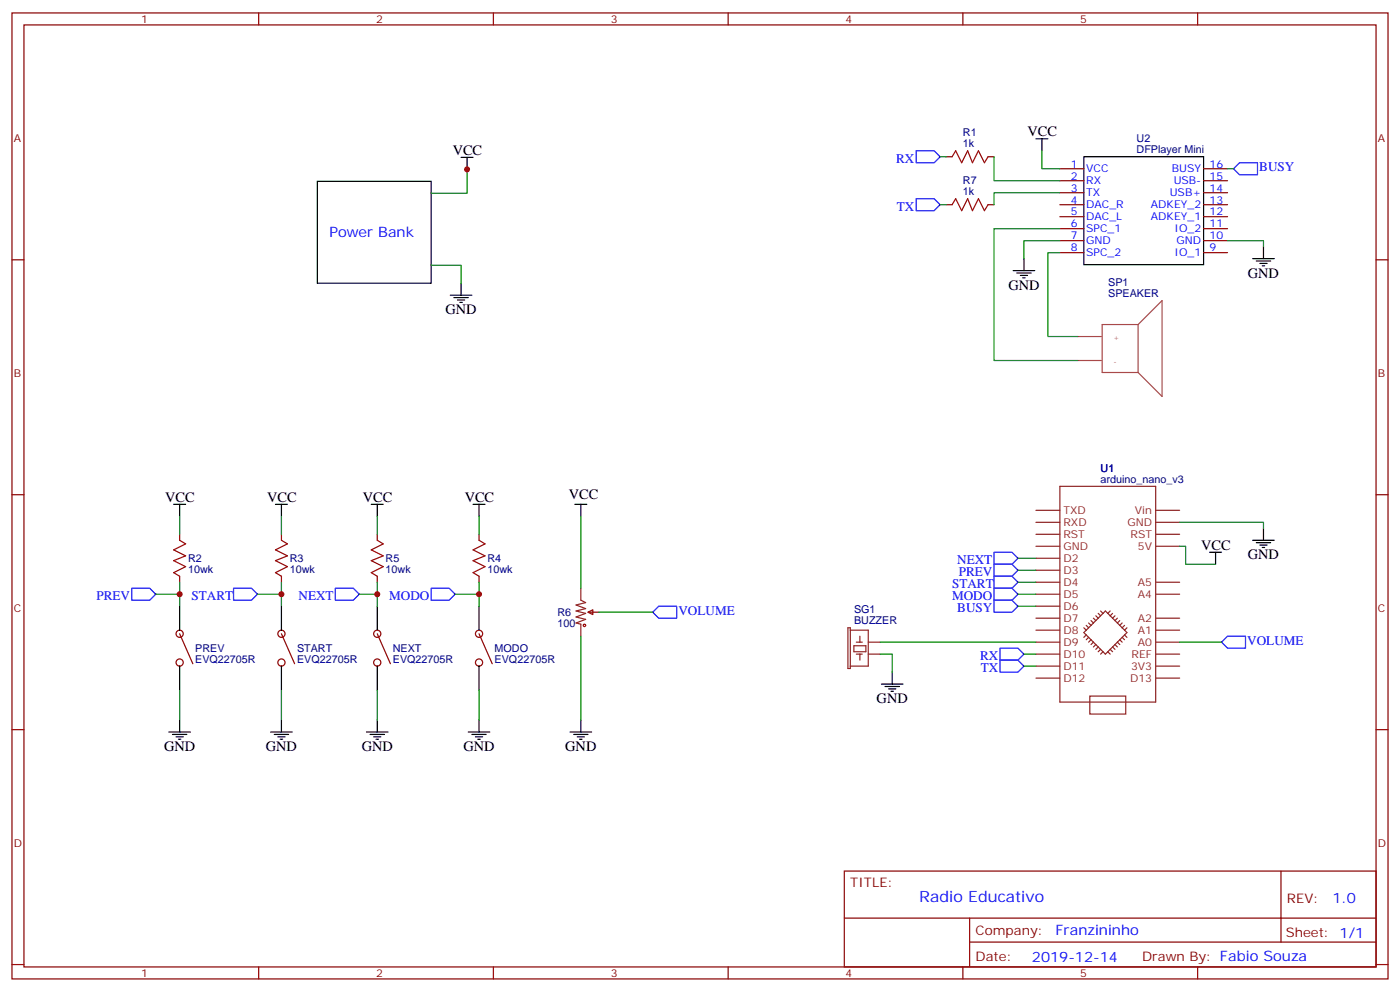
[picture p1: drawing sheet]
<svg xmlns="http://www.w3.org/2000/svg" width="412mm" height="292mm" viewBox="0 0 412 292" stroke-linecap="round" stroke-linejoin="round" font-family="sans-serif">
<g fill="none" stroke="#000" stroke-width=".35">
<path d="M93.5 53.4h33.5v30h-33.5zM135.8 46.3h3.5M137.6 46.3v3.6M305.2 40.9h3.5M306.9 40.9v3.5M319.3 46.1h35.2v31.8h-35.2zM298.4 79.7h6.4M301.6 76.1v3.6M369 76.1h6.4M370.1 76.8h4.2M371.1 77.5h2.1M371.8 78.2h.7"/>
<path d="M372.2 72.6v3.5M132.6 86.9h6.4M133.7 87.6h4.2M134.8 88.3h2.1M135.5 89h.7M135.8 83.4v3.5M299.5 80.4h4.2M300.6 81.1h2.1M301.3 81.8h.7M51.2 148.4h3.5M52.9 148.4v3.6M81.1 148.4h3.6"/>
<path d="M82.9 148.4v3.6M109.4 148.4h3.5M111.1 148.4v3.6M139.3 148.4h3.6M141.1 148.4v3.6M169.3 148.4h3.6M171.1 148.4v3.6M369 159h6.4M370.1 159.7h4.2M372.2 155.5v3.5M52.9 178.4v7.1M82.9 178.4v7.1"/>
<path d="M111.1 178.4v7.1M141.1 178.4v7.1M356.3 162.6h3.5M358.1 162.6v3.5M371.1 160.4h2.1M371.8 161.1h.7M52.9 196.1v7M82.9 196.1v7M111.1 196.1v7M141.1 196.1v7M262.8 197.8v3.6M49.7 215.5h6.4"/>
<path d="M50.8 216.2h4.2M51.9 216.9h2.1M52.6 217.6h.7M52.9 211.9v3.6M79.7 215.5h6.4M80.8 216.2h4.2M81.8 216.9h2.2M82.5 217.6h.8M82.9 211.9v3.6M107.9 215.5h6.4M109 216.2h4.2M110.1 216.9h2.1"/>
<path d="M110.8 217.6h.7M111.1 211.9v3.6M137.9 215.5h6.4M139 216.2h4.2M140.1 216.9h2.1M140.8 217.6h.7M141.1 211.9v3.6M167.9 215.5h6.4M169 216.2h4.2M170 216.9h2.2M170.7 217.6h.7M171.1 211.9v3.6"/>
<path d="M259.6 201.4h6.4M260.7 202.1h4.2M261.8 202.8h2.1M262.5 203.5h.7"/>
</g>
<g fill="none" stroke="#870000" stroke-width=".35">
<path d="M3.5 3.8h405.4v284.3h-405.4zM7.1 7.3h398.2v277.3h-398.2zM76.2 3.8v3.5M145.3 3.8v3.5M214.5 3.8v3.5M283.6 3.8v3.5M352.8 3.8v3.5M278.7 46.1h1.8M291 46.1h1.8M312.2 49.7h7.1M312.2 53.2h7.1M312.2 56.7h7.1"/>
<path d="M354.5 49.7h7.1M354.5 53.2h7.1M354.5 56.7h7.1M3.5 76.5h3.6M278.7 60.3h1.8M291 60.3h1.8M312.2 60.3h7.1M312.2 63.8h7.1M312.2 67.3h7.1M312.2 70.8h7.1M312.2 74.4h7.1M354.5 60.3h7.1"/>
<path d="M354.5 63.8h7.1M354.5 67.3h7.1M354.5 70.8h7.1M354.5 74.4h7.1M405.3 76.5h3.6M3.5 145.6h3.6M52.9 157.3v1.7M82.9 157.3v1.7M111.1 157.3v1.7M141.1 157.3v1.7M405.3 145.6h3.6M52.9 169.6v1.8"/>
<path d="M82.9 169.6v1.8M111.1 169.6v1.8M141.1 169.6v1.8M52.9 186.5l3.9 8.9M82.9 186.5l3.9 8.9M111.1 186.5l3.9 8.9M141.1 186.5l3.9 8.9M173.2 180.2l1.4-.7v1.4zM173.2 180.2h3.2M3.5 214.8h3.6M405.3 214.8h3.6M248.7 256.4h156.6v28.2h-156.6z"/>
<path d="M377.3 256.4v20.9M248.7 270.2h156.5M285.6 277.3h119.6M285.6 270.2v14.2M3.5 283.9h3.6M76.2 284.6v3.5M145.3 284.6v3.5M214.5 284.6v3.5M283.6 284.6v3.5M352.8 284.6v3.5M405.3 283.9h3.6"/>
<circle cx="52.9" cy="195" r="1.06"/>
<circle cx="52.9" cy="186.5" r="1.06"/>
<circle cx="82.9" cy="195" r="1.06"/>
<circle cx="82.9" cy="186.5" r="1.06"/>
<circle cx="111.1" cy="186.5" r="1.06"/>
<circle cx="111.1" cy="195" r="1.06"/>
<circle cx="141.1" cy="195" r="1.06"/>
<circle cx="141.1" cy="186.5" r="1.06"/>
</g>
<g fill="none" stroke="#8c2424" stroke-width=".35">
<path d="M305.2 157.3h7M305.2 153.7h7M305.2 150.2h7M312.2 143.2h28.2v63.5h-28.2zM340.4 157.3h7.1M340.4 153.7h7.1M340.4 150.2h7.1M171.1 173.1v3.6l1.4 .7-2.8 .7 2.8 1-2.8 .7 2.8 .8-2.8 1 2.8 .7-2.8 1.1 1.4 .3v3.6M305.2 178.4h7M305.2 174.9h7M305.2 171.4h7M305.2 167.9h7"/>
<path d="M305.2 164.3h7M305.2 160.8h7M324.2 179.8l.7 .8M327 179.8l-.7 .8M340.4 174.9h7.1M340.4 171.4h7.1M340.4 160.8h7.1M249.8 184.8h.7v12h-.7zM250.5 185.5h5.3v10.6h-5.3M251.5 190.1h3.6v1.7h-3.6zM252.2 192.5h1.8M252.2 189h1.8"/>
<path d="M253.3 187.3v1.7M253.3 192.5v1.8M255.8 192.5h3.5M255.8 189h3.5M305.2 196.1h7M305.2 192.5h7M305.2 189h7M305.2 185.5h7M305.2 182h7M305.2 199.6h7M319.3 186.2l6.3-6.4 6.4 6.4-6.4 6.3zM319.3 184.8l.7 .7"/>
<path d="M320 184.1l.7 .7M320 186.9l-.7 .7M320.7 187.6l-.7 .7M320.7 183.4l.7 .7M321.4 182.7l.7 .7M321.4 188.3l-.7 .7M322.1 189l-.7 .7M322.1 182l.7 .7M322.8 181.3l.7 .7M322.8 189.7l-.7 .7M323.5 180.6l.7 .7M323.5 190.4l-.7 .7"/>
<path d="M324.2 191.1l-.7 .7M324.9 191.8l-.7 .7M326.3 191.8l.7 .7M327 191.1l.7 .7M327.7 190.4l.7 .7M327.7 180.6l-.7 .7M328.4 189.7l.7 .7M328.4 181.3l-.7 .7M329.1 189l.7 .7M329.1 182l-.7 .7M329.8 188.3l.8 .7M329.8 182.7l-.7 .7"/>
<path d="M330.6 187.6l.7 .7M330.6 183.4l-.8 .7M331.3 186.9l.7 .7M331.3 184.1l-.7 .7M332 184.8l-.7 .7M340.4 196.1h7.1M340.4 192.5h7.1M340.4 189h7.1M340.4 185.5h7.1M340.4 182h7.1M340.4 199.6h7.1M321 204.9h10.6v5.3h-10.6z"/>
</g>
<path d="M317.5 99.1h6.9M335.3 95.5h-10.6v14.1h10.6M335.3 95.5v14.1M335.3 95.5l7-7v28.2l-7-7.1M317.5 106.1h6.9" fill="none" stroke="#a64a4a" stroke-width=".35"/>
<g fill="none" stroke="#a10000" stroke-width=".35">
<path d="M280.5 46.1l1-1.7 1.8 3.5 1.7-3.5 1.5 3.5 1.7-3.5 1.8 3.5 1-1.8M280.5 60.3l1-1.8 1.8 3.5 1.7-3.5 1.5 3.5 1.7-3.5 1.8 3.5 1-1.7M52.9 159l1.8 1.1-3.5 1.8 3.5 1.7-3.5 1.4 3.5 1.8-3.5 1.8 1.7 1M82.9 159l1.8 1.1-3.6 1.8 3.6 1.7-3.6 1.4 3.6 1.8-3.6 1.8 1.8 1M111.1 159l1.8 1.1-3.5 1.8 3.5 1.7-3.5 1.4 3.5 1.8-3.5 1.8 1.7 1M141.1 159l1.8 1.1-3.6 1.8 3.6 1.7-3.6 1.4 3.6 1.8-3.6 1.8 1.8 1"/>
<circle cx="172.2" cy="184.1" r=".35"/>
</g>
<g fill="none" stroke="#00f" stroke-width=".35">
<path d="M269.9 44.4h5.3l1.7 1.7-1.7 1.8h-5.3zM269.9 58.5h5.3l1.7 1.8-1.7 1.7h-5.3zM363.4 49.7l1.7-1.8h5.3v3.5h-5.3zM38.8 173.1h5.3l1.8 1.8-1.8 1.8h-5.3zM68.8 173.1h5.3l1.7 1.8-1.7 1.8h-5.3zM98.8 173.1h5.3l1.7 1.8-1.7 1.8h-5.3zM127 173.1h5.3l1.8 1.8-1.8 1.8h-5.3zM292.8 162.6h5.3l1.8 1.7-1.8 1.8h-5.3zM292.8 166.1h5.3l1.8 1.8-1.8 1.7h-5.3zM292.8 169.6h5.3l1.8 1.8-1.8 1.7h-5.3zM292.8 173.1h5.3l1.8 1.8-1.8 1.8h-5.3zM292.8 176.7h5.3l1.8 1.7-1.8 1.8h-5.3z"/>
<path d="M192.3 180.2l1.7-1.8h5.3v3.6h-5.3zM294.6 190.8h5.3l1.7 1.7-1.7 1.8h-5.3zM294.6 194.3h5.3l1.7 1.8-1.7 1.7h-5.3zM361.6 187.3h5.3v3.5h-5.3l-1.8-1.8z"/>
</g>
<g fill="none" stroke="#008700" stroke-width=".35">
<path d="M137.6 49.9v7h-10.6M276.9 46.1h1.8M292.8 46.1v7.1h19.4M306.9 44.4v5.3h5.3M312.2 56.7h-19.4v3.6M361.6 49.7h1.8M127 78.1h8.8v5.3M276.9 60.3h1.8M312.2 70.8h-10.6v5.3M312.2 74.4h-3.5v24.7h8.8M312.2 67.3h-19.4v38.8h24.7M361.6 70.8h10.6v1.8"/>
<path d="M52.9 152v5.3M82.9 152v5.3M111.1 152v5.3M141.1 152v5.3M171.1 152v21.1M347.5 153.7h24.7v1.8M45.9 174.9h7M52.9 171.4v7M75.8 174.9h7.1M82.9 171.4v7M105.8 174.9h5.3M111.1 171.4v7"/>
<path d="M134.1 174.9h7M141.1 171.4v7M299.9 174.9h5.3M299.9 164.3h5.3M299.9 167.9h5.3M299.9 171.4h5.3M299.9 178.4h5.3M347.5 160.8h1.7v5.3h8.9M171.1 187.3v24.6M176.4 180.2h15.9M259.3 192.5h3.5v5.3M259.3 189h45.9"/>
<path d="M301.6 196.1h3.6M301.6 192.5h3.6M347.5 189h12.3M52.9 203.1v8.8M82.9 203.1v8.8M111.1 203.1v8.8M141.1 203.1v8.8"/>
</g>
<g fill="#c00">
<circle cx="82.9" cy="174.9" r=".88"/>
<circle cx="141.1" cy="174.9" r=".88"/>
<circle cx="111.1" cy="174.9" r=".88"/>
<circle cx="52.9" cy="174.9" r=".88"/>
<circle cx="137.6" cy="49.9" r=".88"/>
</g>
<text font-size="4.6" fill="#00f" x="270.8" y="265.4">Radio Educativo</text>
<g font-size="4.2">
<text x="302.7" y="40.1">VCC</text>
<text x="133.3" y="45.6">VCC</text>
<text x="367.6" y="81.8">GND</text>
<text x="297" y="85.3">GND</text>
<text x="131.2" y="92.5">GND</text>
<text x="48.7" y="147.7">VCC</text>
<text x="78.7" y="147.7">VCC</text>
<text x="106.9" y="147.7">VCC</text>
<text x="136.9" y="147.7">VCC</text>
<text x="167.6" y="146.9">VCC</text>
<text x="353.8" y="161.9">VCC</text>
<text x="367.6" y="164.7">GND</text>
<text x="258.2" y="207">GND</text>
<text x="48.3" y="221.1">GND</text>
<text x="78.3" y="221.1">GND</text>
<text x="106.5" y="221.1">GND</text>
<text x="136.5" y="221.1">GND</text>
<text x="166.5" y="221.1">GND</text>
</g>
<g font-size="4.2" fill="#00f">
<text x="97" y="69.8">Power Bank</text>
<text x="392.5" y="265.7">1.0</text>
<text x="310.9" y="275.2">Franzininho</text>
<text x="304" y="283">2019-12-14</text>
</g>
<g font-size="3.9" fill="#00f">
<text x="264" y="47.9">RX</text>
<text x="370.9" y="50.4">BUSY</text>
<text x="264.2" y="62">TX</text>
<text x="282" y="166.1">NEXT</text>
<text x="280.4" y="173.1">START</text>
<text x="282.4" y="169.6">PREV</text>
<text x="28.4" y="176.7">PREV</text>
<text x="56.4" y="176.7">START</text>
<text x="87.9" y="176.7">NEXT</text>
<text x="114.6" y="176.7">MODO</text>
<text x="280.4" y="176.7">MODO</text>
<text x="199.8" y="181">VOLUME</text>
<text x="282" y="180.2">BUSY</text>
<text x="367.4" y="189.7">VOLUME</text>
<text x="288.7" y="194.3">RX</text>
<text x="288.9" y="197.8">TX</text>
</g>
<g font-size="3.9" fill="#800">
<text x="250.5" y="261">TITLE:</text>
<text x="379.1" y="265.7">REV:</text>
<text x="287.4" y="275.2">Company:</text>
<text x="378.7" y="275.8">Sheet: 1/1</text>
<text x="287.4" y="282.9">Date:</text>
<text x="336.4" y="282.9">Drawn By: Fabio Souza</text>
</g>
<g font-size="3.2" fill="#800">
<text x="41.6" y="6.8">1</text>
<text x="110.8" y="6.8">2</text>
<text x="179.9" y="6.8">3</text>
<text x="249.1" y="6.8">4</text>
<text x="318.2" y="6.8">5</text>
<text x="4.1" y="41.9">A</text>
<text x="405.9" y="41.9">A</text>
<text x="4.1" y="111.1">B</text>
<text x="405.9" y="111.1">B</text>
<text x="4.1" y="180.2">C</text>
<text x="405.9" y="180.2">C</text>
<text x="4.1" y="249.3">D</text>
<text x="405.9" y="249.3">D</text>
<text x="41.6" y="287.6">1</text>
<text x="110.8" y="287.6">2</text>
<text x="179.9" y="287.6">3</text>
<text x="249.1" y="287.6">4</text>
<text x="318.2" y="287.6">5</text>
</g>
<g font-size="3.2" fill="#000080">
<text x="283.6" y="40.1">R1</text>
<text x="334.8" y="41.9">U2</text>
<text x="283.6" y="43.3">1k</text>
<text x="334.8" y="45.1">DFPlayer Mini</text>
<text x="283.6" y="57.4">1k</text>
<text x="283.6" y="54.3">R7</text>
<text x="326.4" y="87.4">SPEAKER</text>
<text x="326.4" y="84.2">SP1</text>
<text x="324.2" y="142.1">arduino_nano_v3</text>
<text x="324.2" y="138.8">U1</text>
<text x="55.4" y="165.5">R2</text>
<text x="85.4" y="165.5">R3</text>
<text x="113.6" y="165.5">R5</text>
<text x="143.6" y="165.5">R4</text>
<text x="55.4" y="168.7">10wk</text>
<text x="85.4" y="168.7">10wk</text>
<text x="113.6" y="168.7">10wk</text>
<text x="143.6" y="168.7">10wk</text>
<text x="164.2" y="184.6">100</text>
<text x="164.2" y="181.3">R6</text>
<text x="251.6" y="183.7">BUZZER</text>
<text x="251.6" y="180.5">SG1</text>
<text x="57.5" y="195.2">EVQ22705R</text>
<text x="57.5" y="192">PREV</text>
<text x="87.5" y="195.2">EVQ22705R</text>
<text x="87.5" y="192">START</text>
<text x="115.7" y="195.2">EVQ22705R</text>
<text x="115.7" y="192">NEXT</text>
<text x="145.7" y="195.2">EVQ22705R</text>
<text x="145.7" y="192">MODO</text>
</g>
<g font-size="3.2" fill="#00f">
<text x="315.5" y="49.3">1</text>
<text x="315.5" y="52.8">2</text>
<text x="320" y="50.7">VCC</text>
<text x="345.2" y="50.7">BUSY</text>
<text x="356.3" y="52.8">15</text>
<text x="356.3" y="49.3">16</text>
<text x="315.5" y="56.4">3</text>
<text x="315.5" y="59.9">4</text>
<text x="320" y="54.3">RX</text>
<text x="320" y="57.8">TX</text>
<text x="344.6" y="57.8">USB+</text>
<text x="345.7" y="54.3">USB-</text>
<text x="356.3" y="59.9">13</text>
<text x="356.3" y="56.4">14</text>
<text x="315.5" y="63.4">5</text>
<text x="320" y="61.3">DAC_R</text>
<text x="320" y="64.8">DAC_L</text>
<text x="339" y="64.8">ADKEY_1</text>
<text x="339" y="61.3">ADKEY_2</text>
<text x="356.3" y="63.4">12</text>
<text x="315.5" y="67">6</text>
<text x="315.5" y="70.5">7</text>
<text x="320" y="68.4">SPC_1</text>
<text x="320" y="71.9">GND</text>
<text x="346" y="68.4">IO_2</text>
<text x="346.6" y="71.9">GND</text>
<text x="356.3" y="70.5">10</text>
<text x="356.3" y="67">11</text>
<text x="315.5" y="74">8</text>
<text x="320" y="75.4">SPC_2</text>
<text x="346" y="75.4">IO_1</text>
<text x="356.3" y="74">9</text>
</g>
<g font-size="3.2" fill="#8d2323">
<text x="313.3" y="154.8">RXD</text>
<text x="313.3" y="151.3">TXD</text>
<text x="332.1" y="154.8">GND</text>
<text x="334.3" y="151.3">Vin</text>
<text x="313.3" y="161.9">GND</text>
<text x="313.3" y="158.3">RST</text>
<text x="333" y="158.3">RST</text>
<text x="335.2" y="161.9">5V</text>
<text x="313.3" y="165.4">D2</text>
<text x="313.3" y="172.4">D4</text>
<text x="313.3" y="168.9">D3</text>
<text x="335.2" y="172.4">A5</text>
<text x="313.3" y="179.5">D6</text>
<text x="313.3" y="176">D5</text>
<text x="335.2" y="176">A4</text>
<text x="313.3" y="183">D7</text>
<text x="335.2" y="183">A2</text>
<text x="313.3" y="190.1">D9</text>
<text x="313.3" y="186.5">D8</text>
<text x="335.2" y="186.5">A1</text>
<text x="335.2" y="190.1">A0</text>
<text x="313.3" y="197.1">D11</text>
<text x="313.3" y="193.6">D10</text>
<text x="333.2" y="197.1">3V3</text>
<text x="333.3" y="193.6">REF</text>
<text x="313.3" y="200.7">D12</text>
<text x="332.9" y="200.7">D13</text>
</g>
<g font-size="2.1" fill="#a54b4b">
<text x="328" y="100.1">+</text>
<text x="328" y="107.2">-</text>
</g>
</svg>
